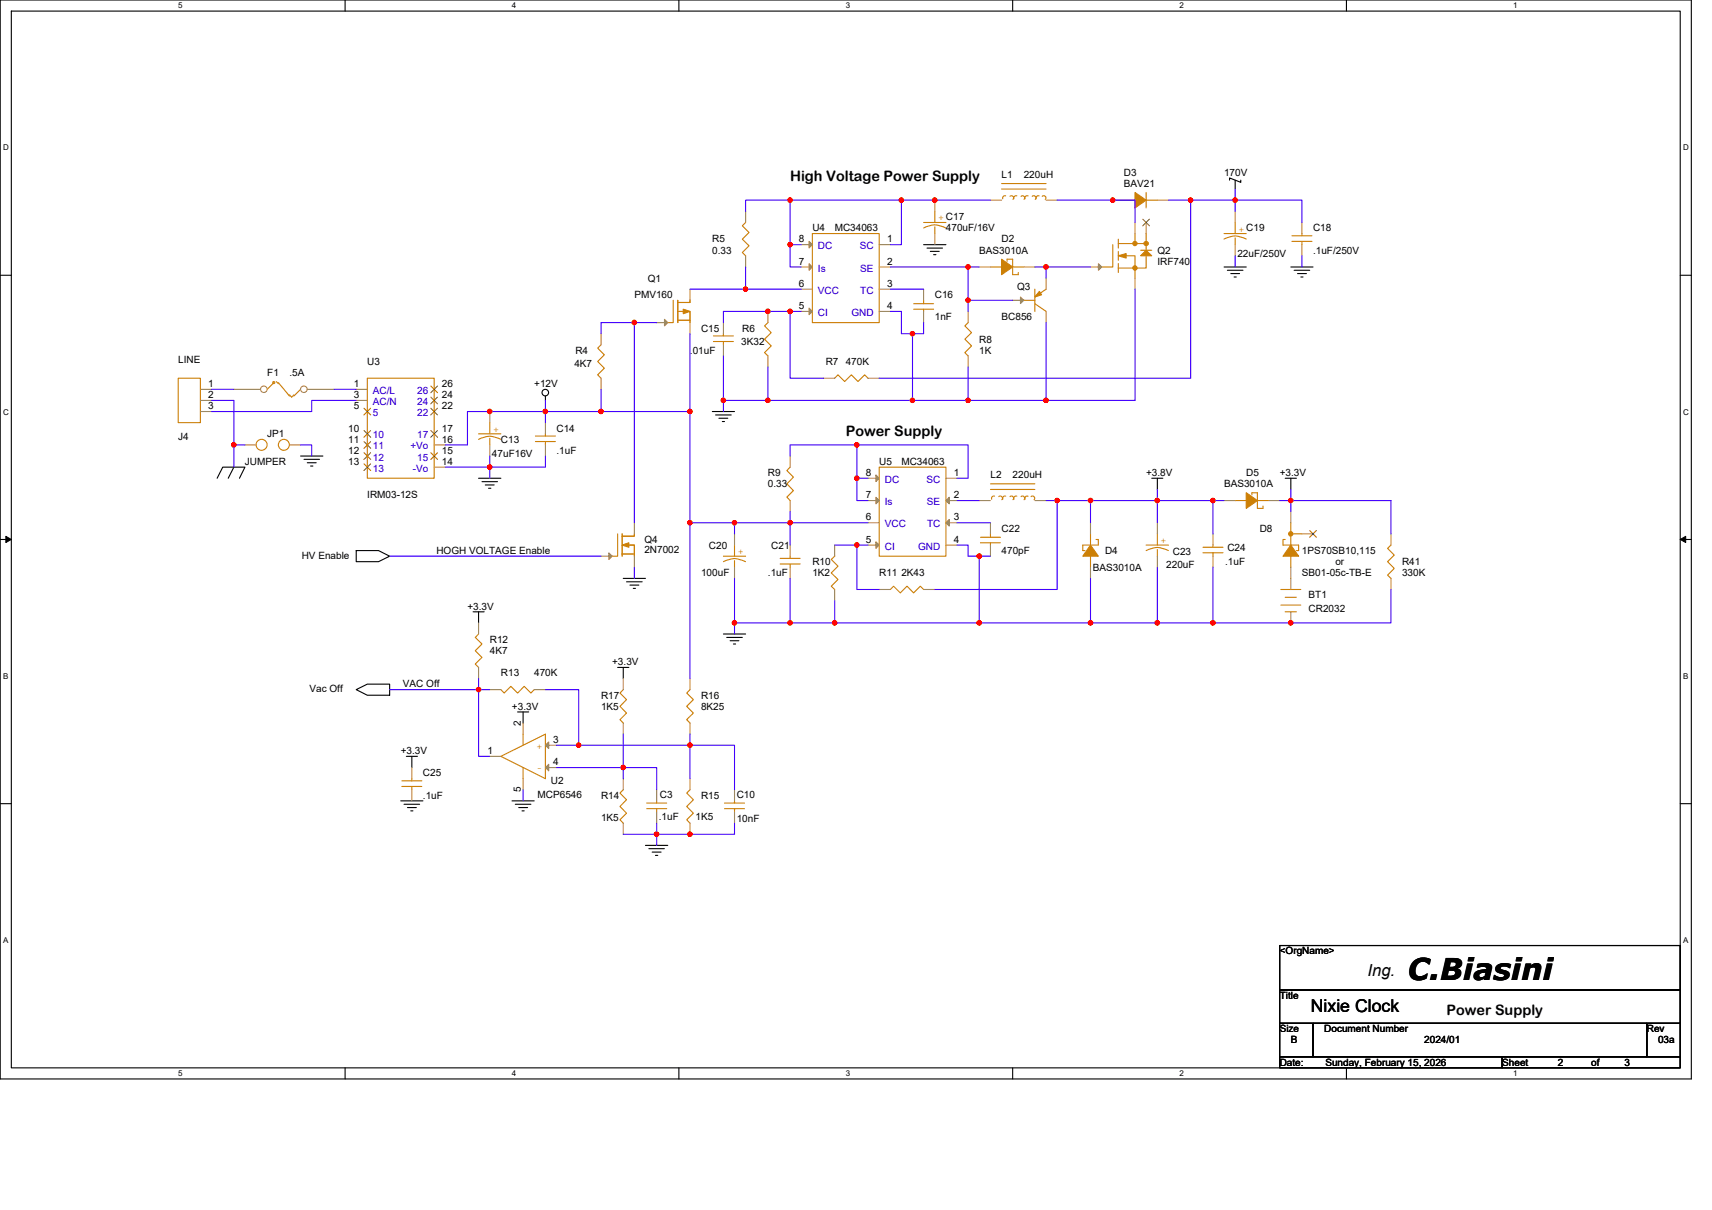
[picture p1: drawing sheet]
<svg xmlns="http://www.w3.org/2000/svg" width="297mm" height="210mm" viewBox="0 0 297 210" stroke-linecap="round" stroke-linejoin="round" font-family="sans-serif">
<path d="M0 0h293.5v187.2h-293.5zM2 1.9h289.5v183.4h-289.5z" fill="none" stroke="#000" stroke-width=".19"/>
<g fill="#fff">
<path d="M30.9 .2h.8v1.6h-.8z"/>
<path d="M30.9 185.5h.8v1.6h-.8z"/>
</g>
<path d="M59.9 0v1.9M59.9 185.3v1.9" fill="none" stroke="#000" stroke-width=".19"/>
<g fill="#fff">
<path d="M88.8 .2h.8v1.6h-.8z"/>
<path d="M88.8 185.5h.8v1.6h-.8z"/>
</g>
<path d="M117.8 0v1.9M117.8 185.3v1.9" fill="none" stroke="#000" stroke-width=".19"/>
<g fill="#fff">
<path d="M146.7 .2h.8v1.6h-.8z"/>
<path d="M146.7 185.5h.8v1.6h-.8z"/>
</g>
<path d="M175.7 0v1.9M175.7 185.3v1.9" fill="none" stroke="#000" stroke-width=".19"/>
<g fill="#fff">
<path d="M204.7 .2h.7v1.6h-.7z"/>
<path d="M204.7 185.5h.7v1.6h-.7z"/>
</g>
<path d="M233.6 0v1.9M233.6 185.3v1.9" fill="none" stroke="#000" stroke-width=".19"/>
<g fill="#fff">
<path d="M262.6 .2h.7v1.6h-.7z"/>
<path d="M262.6 185.5h.7v1.6h-.7z"/>
<path d="M.5 24.8h1v1.6h-1z"/>
<path d="M292 24.8h1v1.6h-1z"/>
<path d="M.5 70.7h1v1.5h-1z"/>
<path d="M292 70.7h1v1.5h-1z"/>
</g>
<path d="M0 47.8h2M291.5 47.8h2" fill="none" stroke="#000" stroke-width=".19"/>
<g fill="#fff">
<path d="M.5 116.5h.9v1.6h-.9z"/>
<path d="M292 116.5h.9v1.6h-.9z"/>
</g>
<path d="M0 93.6h2M291.5 93.6h2" fill="none" stroke="#000" stroke-width=".19"/>
<path d="M1 93.1l1 .5-1 .5zM291.5 93.6l1-.5v1z" fill="#000" stroke="#000" stroke-width=".17"/>
<g fill="#fff">
<path d="M.5 162.4h.9v1.5h-.9z"/>
<path d="M292 162.4h.9v1.5h-.9z"/>
</g>
<g fill="none" stroke="#000" stroke-width=".19">
<path d="M213.3 31.3v-.4l2 .7v-.3M214.3 31.3v1.5M160.2 42.5h3.9M160.8 43.1h2.7M161.4 43.6h1.6M162 44.2h.4M212.4 46.3h3.8M213 46.9h2.7M213.5 47.5h1.6M214.1 48.1h.4M224 46.3h3.8M224.5 46.9h2.7"/>
<path d="M225.1 47.5h1.6M225.7 48.1h.4M52.2 79.1h3.8M52.7 79.7h2.7M94.6 68.7v.8M123.6 71.4h3.8M124.2 72h2.7M124.7 72.6h1.6M125.3 73.2h.4M37.7 83l.9-1.9h3.9l-1 1.9M40.6 81.1l-1 1.9M53.3 80.3h1.6"/>
<path d="M53.9 80.9h.4M61.8 95.5h3.9l1.9 1-1.9 1h-3.9zM83 83h3.9M83.6 83.6h2.7M84.2 84.2h1.5M84.8 84.7h.4M199.8 83h2M200.8 83v1.9M223 83h1.9M224 83v1.9M61.8 119.7l1.9-1h3.9v1.9h-3.9zM82.1 106.2h1.9"/>
<path d="M83 106.2v1.9M107.2 115.8h1.9M108.1 100.4h3.9M108.1 115.8v2M108.7 101h2.7M109.3 101.5h1.5M109.9 102.1h.4M125.5 110h3.9M126.1 110.6h2.7M126.7 111.2h1.5M127.3 111.8h.3M0 139.5h2"/>
<path d="M69.5 139h3.9M70.1 139.6h2.7M70.5 131.3h1.9M71.5 131.3v1.9M88.8 139h3.9M89.4 139.6h2.7M89.8 123.5h1.9M90.8 123.5v2M291.5 139.5h2M70.7 140.1h1.5M71.3 140.7h.3M90 140.1h1.5"/>
<path d="M90.6 140.7h.3M112 146.7h3.9M112.6 147.3h2.7M113.2 147.9h1.5M113.7 148.4h.4M222 164.1h69.5v7.7h-69.5zM222 171.8h69.5v5.8h-69.5zM222 177.6h5.8v5.8h-5.8zM227.8 177.6h57.9v5.8h-57.9zM285.7 177.6h5.8v5.8h-5.8zM222 183.4h38.6v1.9h-38.6zM260.6 183.4h30.9v1.9h-30.9z"/>
<circle cx="94.6" cy="68.1" r=".57"/>
</g>
<g fill="none" stroke="#cc8006" stroke-width=".19">
<path d="M129.4 38.6l-.6 .6 1.2 1.1-1.2 1.2 1.2 1.2-1.2 1.1 .6 .6M195 34.7h1.9M198.9 33.4v2.7M198.9 34.7h1.9M214.3 38.6v1.9M133.2 56l-.6 .6 1.2 1.1-1.2 1.2 1.2 1.1-1.2 1.2 .6 .6M140.9 40.5h11.6v15.5h-11.6zM158.5 52.7h3.5M158.5 53.7h3.5M160.2 53.7v.3M160.2 52.1v.6M171.8 46.3h2"/>
<path d="M174.7 45.4v-.4h1v2.7h1v-.4M175.7 46.3h1.9M177.6 52.1h2M179.6 52.7l1.9 1.3M179.6 50.2v3.8M181.5 50.2l-1.9 1.3M193.1 42.5v3.8h-1.9M194 42.3h4.9v1.1M194 45.7v1.6M194 43.6v1.6M194 41.5v1.6M195 44.4h1.9v3.9"/>
<path d="M196.9 40.5v1.8M197.9 43.4h1.9M198.9 40.5v1.8M198.9 44.4v2.1h-4.9M212.4 41.5a3.6 3.6 0 0 1 3.8 0M212.4 40.5h3.8M214.3 41.3v1.2M224.2 41.9h3.4M224.2 40.9h3.4M225.9 40.5v.4M225.9 41.9v.6M47.5 66.4l-1.1 1.2"/>
<path d="M47.6 66.3h-.2v.2h.2l.1-.1M47.9 66.2l.4 .4M48.3 66.4l1.9 2.3M51 68.5l-.4 .4-.4-.4M52.2 67.6l-1.2 1.1M107.2 92.6v3.9h-1M107.9 92.6v3.9M107.9 96.1h2.2M107.9 93h2.2v-.4v.4h-2M108.1 96.1h1.8M108.9 94.6h1.2v1.9v-1.9h-.8M125.5 97.5a3.6 3.6 0 0 1 3.8 0"/>
<path d="M125.5 96.5h3.9M127.4 97.3v1.1M127.4 94.6v1.9M135.4 97.9h3.4M135.4 96.9h3.4M137.1 96.5v.4M137.1 97.9v.5M144.8 96.5l-.6 .6 1.2 1.2-1.2 1.1 1.2 1.2-1.2 1.1 .6 .6M152.5 81.1h11.6v15.4h-11.6zM223 93.6h-.4v1h2.7v.9h-.4M224 96.5v1.9M224 90.7v3.9"/>
<path d="M224 92.6h1.9M241.3 94.6l-.6 .6 1.2 1.1-1.2 1.2 1.2 1.1-1.2 1.2 .6 .6M83 110l-.5 .6 1.1 1.2-1.1 1.1 1.1 1.2-1.1 1.1 .5 .6M86.9 119.7l.6 .6 1.1-1.2 1.2 1.2 1.1-1.2 1.2 1.2 .6-.6M154.5 102.3l.5-.6 1.2 1.2 1.2-1.2 1.1 1.2 1.2-1.2 .5 .6M222.2 102.3h3.5M222.2 105h3.5M223 106.2h1.9M223 103.7h1.9M69.7 136.5h3.5M69.7 135.5h3.5M71.5 135.1v.4"/>
<path d="M71.5 136.5v.6M108.1 137.1l-.5 .5 1.1 1.2-1.1 1.2 1.1 1.1-1.1 1.2 .5 .6M119.7 137.1l-.6 .5 1.2 1.2-1.2 1.2 1.2 1.1-1.2 1.2 .6 .6M125.7 139.4h3.5M127.4 139v.4M125.7 140.3h3.5M127.4 140.3v.6"/>
<circle cx="45.4" cy="77.2" r=".96"/>
<circle cx="49.3" cy="77.2" r=".95"/>
</g>
<g fill="none" stroke="#a84" stroke-width=".19">
<path d="M129.4 36.7v1.9M193.1 34.7h1.9M196.9 38.6v1.9M198.9 38.6v1.9M200.8 34.7h1.9M214.3 36.7v1.9M225.9 38.6v1.9M129.4 44.4v1.9M133.2 54v2M139 54h1.9M139 50.2h1.9M139 46.3h1.9"/>
<path d="M139 42.5h1.9M152.5 42.5h2M152.5 46.3h2M152.5 50.2h2M152.5 54h2M160.2 54v2M160.2 50.2v1.9M169.9 46.3h1.9M175.7 52.1h1.9M177.6 46.3h2M181.5 48.3v1.9M181.5 54v2"/>
<path d="M189.2 46.3h2M196.9 48.3v1.9M214.3 42.5v1.9M225.9 42.5v1.9M42.5 77.2h1.9M50.2 77.2h2M133.2 61.8v1.9M104.3 96.5h1.9M110.1 96.5v1.9M110.1 90.7v1.9M127.4 98.4v2M127.4 92.6v2"/>
<path d="M137.1 94.6v1.9M137.1 98.4v2M144.8 94.6v1.9M150.6 94.6h1.9M150.6 90.7h1.9M150.6 86.9h1.9M150.6 83h1.9M164.1 83h1.9M164.1 86.9h1.9M164.1 90.7h1.9M164.1 94.6h1.9M224 98.4v3.9"/>
<path d="M224 88.8v1.9M225.9 92.6h1.9M241.3 92.6v2M83 115.8v2M83 108.1v1.9M85 119.7h1.9M92.7 119.7h1.9M144.8 102.3v1.9M152.5 102.3h2M160.2 102.3h2M224 106.2v1.9M241.3 100.4v1.9"/>
<path d="M71.5 133.2v1.9M71.5 137.1v1.9M108.1 135.1v2M119.7 135.1v2M127.4 137.1v1.9M108.1 142.9v1.9M119.7 142.9v1.9M127.4 140.9v2"/>
</g>
<g fill="#cc8006" stroke="#cc8006" stroke-width=".19">
<path d="M224 94.6l1.3 1.9h-2.7z" fill-rule="evenodd"/>
<path d="M196.9 33.4l2 1.3-2 1.4z" fill-rule="evenodd"/>
<path d="M198.9 43.4l.9 1h-1.9z" fill-rule="evenodd"/>
<path d="M194 44.4l1.4-.4v.8z" fill-rule="evenodd"/>
<path d="M107.9 94.6l1.2-.4v.8z" fill-rule="evenodd"/>
<path d="M180.3 50.6l.4 .6-1.1 .3z" fill-rule="evenodd"/>
<path d="M173.8 45l1.9 1.3-1.9 1.4z" fill-rule="evenodd"/>
<circle cx="223.9" cy="92.6" r=".38"/>
<circle cx="196.9" cy="42.3" r=".38"/>
<circle cx="196.9" cy="46.5" r=".38"/>
<circle cx="198.9" cy="42.3" r=".38"/>
</g>
<path d="M198.3 38l1.1 1.2M199.4 38l-1.1 1.2M227.2 92.1l1.2 1.1M228.4 92.1l-1.2 1.1" fill="none" stroke="#804000" stroke-width=".17"/>
<g fill="#a84" stroke="#a84" stroke-width=".19">
<path d="M190.6 45.8l.6 .5-.6 .6z"/>
<path d="M105.6 95.9l.6 .6-.6 .6z"/>
<path d="M140.4 53.5l.5 .5-.5 .6z"/>
<path d="M140.4 45.8l.5 .5-.5 .6z"/>
<path d="M140.4 41.9l.5 .6-.5 .5z"/>
<path d="M177.1 51.5l.5 .6-.5 .6z"/>
<path d="M164.1 86.9l.6-.6v1.1z"/>
<path d="M164.1 90.7l.6-.6v1.2z"/>
<path d="M152 94l.5 .6-.5 .6z"/>
<path d="M152 86.3l.5 .6-.5 .5z"/>
<path d="M152 82.4l.5 .6-.5 .6z"/>
</g>
<circle cx="45.8" cy="67.6" r=".57" fill="#fff" stroke="#a84" stroke-width=".19"/>
<path d="M40.6 67.6h4.6" fill="none" stroke="#a84" stroke-width=".19"/>
<circle cx="52.7" cy="67.6" r=".57" fill="#fff" stroke="#a84" stroke-width=".19"/>
<g fill="none" stroke="#a84" stroke-width=".19">
<path d="M162.2 34.7v2M171.8 34.7h2M181.5 34.7h1.9M104.3 57.9v1.9M113.9 56h2M119.7 56v1.9M119.7 50.2v1.9M125.5 56v1.9M125.5 59.8v2M162.2 40.5v2M168 54v2M34.8 67.6h1.9"/>
<path d="M34.8 69.5h1.9M34.8 71.4h1.9M53.3 67.6h4.7M61.8 67.6h1.9M61.8 69.5h1.9M63.7 71.4h.1M63.7 75.3h.1M63.7 77.2h.1M63.7 79.1h.1M75.3 79.1h.1M75.3 77.2h2M75.3 75.3h.1"/>
<path d="M75.3 71.4h.1M75.3 69.5h.1M75.3 67.6h.1M85 77.2v1.9M85 71.4v1.9M94.6 73.3v2M94.6 77.2v1.9M104.3 65.6v2M137.1 79.1v2M142.9 65.6h1.9M150.6 65.6h1.9M168 61.8v1.9"/>
<path d="M63.7 81.1h.1M75.3 81.1h2M137.1 86.9v1.9M169.9 86.9h1.9M171.8 94.6v1.9M171.8 90.7v1.9M179.6 86.9h1.9M189.2 98.4v2M189.2 90.7v1.9M200.8 96.5v1.9M200.8 90.7v1.9M210.5 92.6v2"/>
<path d="M210.5 96.5v1.9M212.4 86.9h1.9M220.1 86.9h1.9M108.1 117.8v1.9M119.7 117.8v1.9M85 131.3h1.9M90.8 125.5v1.9M90.8 135.1v2M94.6 129.3h2M94.6 133.2h2M108.1 125.5v1.9M113.9 137.1v1.9"/>
<path d="M119.7 125.5v1.9M113.9 140.9v2"/>
</g>
<g fill="none" stroke="#cc8006" stroke-width=".19">
<path d="M160.2 39.6a3.6 3.6 0 0 1 3.9 0M160.2 38.6h3.9M162.2 39.4v1.1M162.2 36.7v1.9M173.8 31.9h7.7M173.8 32.8h7.7M174.5 34h-.1a.38 .38 0 0 0-.4 .5M175.2 34.1a.36 .36 0 0 1 .5 0 .36 .36 0 0 1 0 .5M176.4 34h-.1a.39 .39 0 0 0-.4 .5M177.2 34.1a.36 .36 0 0 1 .5 0 .36 .36 0 0 1 0 .5M178.4 34h-.1a.39 .39 0 0 0-.5 .5M179.1 34.1a.37 .37 0 0 1 .5 0 .37 .37 0 0 1 0 .5"/>
<path d="M180.3 34h-.1a.38 .38 0 0 0-.4 .5M180.8 34.1a.37 .37 0 0 1 .6 0 .37 .37 0 0 1 0 .5M104.3 59.8l-.6 .6 1.2 1.2-1.2 1.1 1.2 1.2-1.2 1.1 .6 .6M116.8 52.1v3.9h-.9M117.6 54h1.2M117.6 52.1v3.9M117.6 55.6h2.1M117.8 52.5h1.9v-.4v.4h-2.1M117.8 55.6h1.7M119.7 54v2M123.8 59.3h3.5M123.8 58.3h3.5"/>
<path d="M125.5 57.9v.4M125.5 59.3v.5M168 56l-.6 .6 1.2 1.1-1.2 1.2 1.2 1.1-1.2 1.2 .6 .6M30.9 65.6h3.9v7.7h-3.9zM63.7 65.6h11.6v17.4h-11.6zM83 76.2a3.6 3.6 0 0 1 3.9 0M83 75.3h3.9M85 76.1v1.1M85 73.3v2M92.9 76.6h3.5M92.9 75.7h3.5M94.6 75.3v.4"/>
<path d="M94.6 76.6v.6M144.8 65.6l.6-.6 1.2 1.2 1.1-1.2 1.2 1.2 1.1-1.2 .6 .6M137.1 81.1l-.6 .6 1.2 1.1-1.2 1.2 1.2 1.1-1.2 1.2 .6 .6M170.1 93.2h3.5M170.1 94.2h3.5M171.8 94.2v.4M171.8 92.6v.6M171.8 84h7.8M171.8 84.9h7.8M172.6 86.1h-.1a.4 .4 0 0 0-.4 .5M173.3 86.2a.37 .37 0 0 1 .5 0 .37 .37 0 0 1 0 .5M174.5 86.1h-.1a.4 .4 0 0 0-.4 .5"/>
<path d="M175.2 86.2a.37 .37 0 0 1 .6 0 .37 .37 0 0 1-.1 .5M176.4 86.1h-.1a.38 .38 0 0 0-.3 .1 .38 .38 0 0 0-.1 .4M177.2 86.2a.37 .37 0 0 1 .5 0 .37 .37 0 0 1 0 .5M178.4 86.1h-.1a.38 .38 0 0 0-.4 .1 .38 .38 0 0 0 0 .4M178.9 86.2a.37 .37 0 0 1 .5 0 .37 .37 0 0 1 0 .5M189.2 96.5v1.9M189.2 92.6v2M190.2 93.6h.4v1h-2.7v.9h.4M198.9 94.6h3.8M198.9 95.5a3.6 3.6 0 0 1 3.8 0M200.8 95.4v1.1M200.8 92.6v2"/>
<path d="M208.7 95.9h3.5M208.7 95h3.5M210.5 94.6v.4M210.5 95.9v.6M214.3 86.9h1.9M217.2 85.9v-.4h1v2.7h.9v-.4M218.2 86.9h1.9M108.1 119.7l-.5 .6 1.1 1.1-1.1 1.2 1.1 1.1-1.1 1.2 .5 .6M119.7 119.7l-.6 .6 1.2 1.1-1.2 1.2 1.2 1.1-1.2 1.2 .6 .6M86.9 131.3l7.7-3.9v7.7zM90.8 133.2v1.9M90.8 127.4v1.9"/>
<path d="M112.2 139.4h3.5M113.9 139v.4M112.2 140.3h3.5M113.9 140.3v.6"/>
</g>
<g fill="#cc8006" stroke="#cc8006" stroke-width=".19">
<path d="M189.2 94.6l1.4 1.9h-2.7z" fill-rule="evenodd"/>
<path d="M118.6 53.7l1.1 .3-1.1 .4z" fill-rule="evenodd"/>
<path d="M216.2 85.5l2 1.4-2 1.3z" fill-rule="evenodd"/>
</g>
<g fill="none" stroke="#804000" stroke-width=".17">
<path d="M63.2 70.8l1.1 1.2M63.2 74.7l1.1 1.2M63.2 76.6l1.1 1.2M63.2 78.6l1.1 1.1M64.3 70.8l-1.2 1.2M64.3 74.7l-1.2 1.2M64.3 76.6l-1.2 1.2M64.3 78.6l-1.2 1.1M74.8 78.6l1.1 1.1M74.8 74.7l1.1 1.2M74.8 70.8l1.1 1.2M74.8 68.9l1.1 1.2"/>
<path d="M74.8 67l1.1 1.2M75.9 78.6l-1.2 1.1M75.9 74.7l-1.2 1.2M75.9 70.8l-1.2 1.2M75.9 68.9l-1.2 1.2M75.9 67l-1.2 1.2M63.2 80.5l1.1 1.2M64.3 80.5l-1.2 1.2"/>
</g>
<g fill="#a84" stroke="#a84" stroke-width=".19">
<path d="M115.3 55.4l.6 .6-.6 .6z"/>
<path d="M94.6 129.3l.6-.5v1.1z"/>
<path d="M94.6 133.2l.6-.6v1.2z"/>
</g>
<g fill="none" stroke="#4200ff" stroke-width=".19">
<path d="M137.1 34.7h-7.7v2M156.4 34.7h15.4M156.4 34.7v7.8h-1.9M156.4 34.7h-19.3v11.6h1.9M183.4 34.7h13.5v3.9M202.7 34.7h3.9M206.6 34.7h19.3v3.9M206.6 34.7v30.9h-54.1M214.3 32.8v3.9M110.1 56h-5.8v1.9M110.1 56v34.7M110.1 56h3.8"/>
<path d="M119.7 50.2h19.3M119.7 57.9v13.5M129.4 46.3v3.9M137.1 54v11.6h5.8M137.1 42.5h1.9M139 54h-13.5v2M154.5 50.2h5.7M154.5 46.3h13.5M154.5 54h1.9v3.9h1.9M158.3 57.9v11.6M160.2 56v1.9h-1.9M169.9 46.3h-1.9v5.8"/>
<path d="M175.7 52.1h-7.7v1.9M179.6 46.3h1.9M181.5 46.3v2M181.5 46.3h7.7M181.5 56v13.5M196.9 50.2v19.3h-15.4M214.3 44.4v1.9M225.9 44.4v1.9M36.7 67.6h3.9M36.7 69.5h3.9v7.7h1.9M40.6 77.2v3.9M52.2 77.2h1.9v1.9"/>
<path d="M58 67.6h3.8M61.8 69.5h-7.7v1.9h-17.4M85 79.1v2h-7.7M94.6 79.1v2h-9.6v1.9M94.6 69.5v3.8M104.3 67.6v3.8M104.3 71.4h15.4M104.3 71.4h-23.2v5.8h-3.8M119.7 71.4v19.3M125.5 69.5v1.9M125.5 61.8v7.7M125.5 69.5h7.7"/>
<path d="M133.2 63.7v5.8M133.2 69.5h25.1M137.1 79.1v-1.9h11.6v5.8M148.7 77.2h19.3v5.8h-2M158.3 69.5h9.7M168 69.5h13.5M168 63.7v5.8M67.6 96.5h36.7M110.1 98.4v2M119.7 90.7v27.1M119.7 90.7h7.7M137.1 90.7h-9.7v1.9"/>
<path d="M137.1 90.7h13.5M137.1 90.7v3.9M137.1 88.8v1.9M144.8 94.6h3.9v7.7h3.8M148.7 83v3.9h1.9M148.7 83h1.9M148.7 94.6h1.9M166 90.7h5.8M166 86.9h3.9M166 94.6h2v1.9h1.9M171.8 96.5h-1.9v11.6M181.5 86.9h1.9"/>
<path d="M183.4 86.9h5.8M183.4 86.9v15.4h-21.2M189.2 86.9h21.3M189.2 86.9v3.8M200.8 98.4v9.7M200.8 84.9v5.8M210.5 86.9v5.7M210.5 98.4v9.7M210.5 86.9h1.9M224 84.9v2h-2M224 88.8v-1.9h17.3v5.7M83 117.8v1.9h-15.4"/>
<path d="M85 119.7h-2v11.6h2M94.6 119.7h5.8v9.6h-3.8M127.4 100.4v7.7M137.1 100.4v7.7M137.1 108.1h-9.7v1.9M144.8 104.2v3.9h-7.7M144.8 108.1h25.1M169.9 108.1h30.9M189.2 100.4v7.7M241.3 102.3v5.8h-40.5M90.8 137.1v1.9M100.4 129.3h19.3v5.8"/>
<path d="M108.1 127.4v5.8h-11.5M108.1 135.1v-1.9h5.8v3.9M119.7 127.4v1.9h7.7v7.8M113.9 142.9v3.8M127.4 142.9v1.9h-19.3"/>
</g>
<g fill="#f00" stroke="#f00" stroke-width=".19">
<circle cx="137.1" cy="90.7" r=".38"/>
<circle cx="127.4" cy="90.7" r=".38"/>
<circle cx="119.7" cy="90.7" r=".38"/>
<circle cx="119.7" cy="71.4" r=".38"/>
<circle cx="104.3" cy="71.4" r=".38"/>
<circle cx="94.6" cy="71.4" r=".38"/>
<circle cx="85" cy="71.4" r=".38"/>
<circle cx="210.4" cy="86.9" r=".38"/>
<circle cx="200.8" cy="86.9" r=".38"/>
<circle cx="183.4" cy="86.9" r=".38"/>
<circle cx="189.2" cy="86.9" r=".38"/>
<circle cx="206.6" cy="34.7" r=".38"/>
<circle cx="214.3" cy="34.7" r=".38"/>
<circle cx="200.8" cy="108.1" r=".38"/>
<circle cx="210.4" cy="108.1" r=".38"/>
<circle cx="223.9" cy="108.1" r=".38"/>
<circle cx="181.5" cy="69.5" r=".38"/>
<circle cx="168" cy="69.5" r=".38"/>
<circle cx="125.5" cy="69.5" r=".38"/>
<circle cx="133.2" cy="69.5" r=".38"/>
<circle cx="158.3" cy="69.5" r=".38"/>
<circle cx="158.3" cy="57.9" r=".38"/>
<circle cx="127.4" cy="108.1" r=".38"/>
<circle cx="137.1" cy="108.1" r=".38"/>
<circle cx="189.2" cy="108.1" r=".38"/>
<circle cx="169.9" cy="108.1" r=".38"/>
<circle cx="144.8" cy="108.1" r=".38"/>
<circle cx="169.9" cy="96.5" r=".38"/>
<circle cx="119.7" cy="144.8" r=".38"/>
<circle cx="113.9" cy="144.8" r=".38"/>
<circle cx="40.6" cy="77.2" r=".38"/>
<circle cx="85" cy="81.1" r=".38"/>
<circle cx="137.1" cy="34.7" r=".38"/>
<circle cx="156.4" cy="34.7" r=".38"/>
<circle cx="162.2" cy="34.7" r=".38"/>
<circle cx="137.1" cy="42.4" r=".38"/>
<circle cx="193.1" cy="34.7" r=".38"/>
<circle cx="129.4" cy="50.2" r=".38"/>
<circle cx="168" cy="46.3" r=".38"/>
<circle cx="168" cy="52.1" r=".38"/>
<circle cx="181.5" cy="46.3" r=".38"/>
<circle cx="133.2" cy="54" r=".38"/>
<circle cx="137.1" cy="54" r=".38"/>
<circle cx="110" cy="56" r=".38"/>
<circle cx="148.7" cy="83" r=".38"/>
<circle cx="148.7" cy="77.2" r=".38"/>
<circle cx="148.7" cy="94.6" r=".38"/>
<circle cx="108.1" cy="133.2" r=".38"/>
<circle cx="119.7" cy="129.3" r=".38"/>
<circle cx="100.4" cy="129.3" r=".38"/>
<circle cx="83" cy="119.7" r=".38"/>
<circle cx="223.9" cy="86.9" r=".38"/>
</g>
<text font-size="5.2" x="244.2" y="170.1">C.Biasini</text>
<text font-size="3.1" x="227.4" y="175.7">Nixie Clock</text>
<text font-size="2.9" x="237.3" y="169.3">Ing.</text>
<g font-size="2.5">
<text x="137.1" y="31.3">High Voltage Power Supply</text>
<text x="146.7" y="75.7">Power Supply</text>
<text x="251" y="176.1">Power Supply</text>
</g>
<g font-size="1.7">
<text x="173.8" y="30.9">L1</text>
<text x="177.6" y="30.9">220uH</text>
<text x="195" y="30.5">D3</text>
<text x="195" y="32.4">BAV21</text>
<text x="212.4" y="30.5">170V</text>
<text x="140.9" y="40.2">U4</text>
<text x="144.8" y="40.2">MC34063</text>
<text x="164.1" y="40.2">470uF/16V</text>
<text x="227.8" y="40.2">C18</text>
<text x="123.6" y="42.1">R5</text>
<text x="123.6" y="44">0.33</text>
<text x="138.6" y="45.9">7</text>
<text x="138.6" y="42.1">8</text>
<text x="153.9" y="45.9">2</text>
<text x="153.9" y="42.1">1</text>
<text x="169.9" y="44">BAS3010A</text>
<text x="173.8" y="42.1">D2</text>
<text x="200.8" y="44">Q2</text>
<text x="200.8" y="45.9">IRF740</text>
<text x="214.7" y="44.6">22uF/250V</text>
<text x="227.8" y="44">.1uF/250V</text>
<text x="110.1" y="51.7">PMV160</text>
<text x="112.4" y="49">Q1</text>
<text x="138.6" y="53.6">5</text>
<text x="138.6" y="49.8">6</text>
<text x="153.9" y="49.8">3</text>
<text x="153.9" y="53.6">4</text>
<text x="162.2" y="51.7">C16</text>
<text x="176.5" y="50.4">Q3</text>
<text x="121.6" y="57.5">C15</text>
<text x="128.6" y="59.8">3K32</text>
<text x="128.8" y="57.5">R6</text>
<text x="162.2" y="55.6">1nF</text>
<text x="169.9" y="59.5">R8</text>
<text x="173.8" y="55.6">BC856</text>
<text x="30.9" y="62.9">LINE</text>
<text x="46.4" y="65.2">F1</text>
<text x="50.2" y="65.2">.5A</text>
<text x="63.7" y="63.3">U3</text>
<text x="99.6" y="63.7">4K7</text>
<text x="99.8" y="61.4">R4</text>
<text x="119.7" y="61.4">.01uF</text>
<text x="143.3" y="63.3">R7</text>
<text x="146.7" y="63.3">470K</text>
<text x="169.9" y="61.4">1K</text>
<text x="36.1" y="67.2">1</text>
<text x="36.1" y="69.1">2</text>
<text x="36.1" y="71">3</text>
<text x="61.4" y="67.2">1</text>
<text x="61.4" y="69.1">3</text>
<text x="61.4" y="71">5</text>
<text x="76.7" y="71">22</text>
<text x="76.7" y="69.1">24</text>
<text x="76.7" y="67.2">26</text>
<text x="92.7" y="67.2">+12V</text>
<text x="30.9" y="76.4">J4</text>
<text x="46.4" y="75.9">JP1</text>
<text x="60.4" y="74.9">10</text>
<text x="60.4" y="76.8">11</text>
<text x="76.7" y="76.8">16</text>
<text x="76.7" y="74.9">17</text>
<text x="86.9" y="76.8">C13</text>
<text x="96.6" y="74.9">C14</text>
<text x="42.5" y="80.7">JUMPER</text>
<text x="60.4" y="78.7">12</text>
<text x="60.4" y="80.7">13</text>
<text x="76.7" y="80.7">14</text>
<text x="76.7" y="78.7">15</text>
<text x="85.4" y="79.3">47uF16V</text>
<text x="96.6" y="78.8">.1uF</text>
<text x="133.2" y="82.6">R9</text>
<text x="150.2" y="82.6">8</text>
<text x="152.5" y="80.7">U5</text>
<text x="156.4" y="80.7">MC34063</text>
<text x="165.5" y="82.6">1</text>
<text x="171.8" y="83">L2</text>
<text x="175.7" y="83">220uH</text>
<text x="198.9" y="82.6">+3.8V</text>
<text x="216.2" y="82.6">D5</text>
<text x="222" y="82.6">+3.3V</text>
<text x="63.7" y="86.5">IRM03-12S</text>
<text x="133.2" y="84.5">0.33</text>
<text x="150.2" y="86.5">7</text>
<text x="165.5" y="86.5">2</text>
<text x="212.4" y="84.5">BAS3010A</text>
<text x="111.8" y="94.2">Q4</text>
<text x="111.8" y="95.9">2N7002</text>
<text x="123" y="95.4">C20</text>
<text x="133.8" y="95.4">C21</text>
<text x="150.2" y="94.2">5</text>
<text x="150.2" y="90.3">6</text>
<text x="165.5" y="90.3">3</text>
<text x="165.5" y="94.2">4</text>
<text x="173.8" y="92.3">C22</text>
<text x="213" y="95.5">C24</text>
<text x="218.6" y="92.3">D8</text>
<text x="52.3" y="97.1">HV Enable</text>
<text x="75.7" y="96.1">HOGH VOLTAGE Enable</text>
<text x="121.6" y="100">100uF</text>
<text x="133.2" y="100">.1uF</text>
<text x="140.9" y="98.1">R10</text>
<text x="140.9" y="100">1K2</text>
<text x="152.5" y="100">R11 2K43</text>
<text x="173.8" y="96.1">470pF</text>
<text x="189.6" y="99">BAS3010A</text>
<text x="191.7" y="96.1">D4</text>
<text x="202.4" y="98.6">220uF</text>
<text x="203.5" y="96.3">C23</text>
<text x="212.6" y="98.1">.1uF</text>
<text x="225.9" y="96.1">1PS70SB10,115</text>
<text x="225.9" y="100">SB01-05c-TB-E</text>
<text x="231.7" y="98.1">or</text>
<text x="243.3" y="98.1">R41</text>
<text x="243.3" y="100">330K</text>
<text x="81.1" y="105.8">+3.3V</text>
<text x="227.1" y="103.8">BT1</text>
<text x="227.1" y="106.2">CR2032</text>
<text x="85" y="111.6">R12</text>
<text x="85" y="113.5">4K7</text>
<text x="69.9" y="119.3">VAC Off</text>
<text x="86.9" y="117.4">R13</text>
<text x="92.7" y="117.4">470K</text>
<text x="106.2" y="115.4">+3.3V</text>
<text x="53.7" y="120.1">Vac Off</text>
<text x="88.8" y="123.1">+3.3V</text>
<text x="104.3" y="121.2">R17</text>
<text x="104.3" y="123.1">1K5</text>
<text x="121.6" y="121.2">R16</text>
<text x="121.6" y="123.1">8K25</text>
<text x="69.5" y="130.9">+3.3V</text>
<text x="84.6" y="130.9">1</text>
<text x="90.4" y="126" transform="rotate(-90 90.4 126)">2</text>
<text x="96" y="128.9">3</text>
<text x="73.4" y="134.7">C25</text>
<text x="90.4" y="137.5" transform="rotate(-90 90.4 137.5)">5</text>
<text x="95.6" y="136.1">U2</text>
<text x="96" y="132.8">4</text>
<text x="73.4" y="138.6">.1uF</text>
<text x="93.3" y="138.4">MCP6546</text>
<text x="104.3" y="138.6">R14</text>
<text x="104.3" y="142.5">1K5</text>
<text x="114.3" y="142.3">.1uF</text>
<text x="114.5" y="138.4">C3</text>
<text x="120.7" y="142.3">1K5</text>
<text x="121.6" y="138.6">R15</text>
<text x="127.8" y="138.4">C10</text>
<text x="127.8" y="142.7">10nF</text>
<text x="222" y="165.6">&lt;OrgName&gt;</text>
<text x="222" y="173.4">Title</text>
<text x="222" y="179.1">Size</text>
<text x="229.8" y="179.1">Document Number</text>
<text x="285.7" y="179.1">Rev</text>
<text x="222" y="184.9">Date:</text>
<text x="224" y="181.1">B</text>
<text x="230" y="184.9">Sunday, February 15, 2026</text>
<text x="247.1" y="181.1">2024/01</text>
<text x="260.6" y="184.9">Sheet</text>
<text x="270.3" y="184.9">2</text>
<text x="276.1" y="184.9">of</text>
<text x="281.9" y="184.9">3</text>
<text x="287.7" y="181.1">03a</text>
</g>
<g font-size="1.7" fill="#cc8006">
<text x="162.8" y="38.2">+ C17</text>
<text x="214.9" y="40.2">+ C19</text>
<text x="85.6" y="74.9">+</text>
<text x="201.4" y="94.2">+</text>
<text x="128" y="96.2">+</text>
<text x="93.1" y="129.9">+</text>
<text x="93.1" y="133.8">-</text>
</g>
<g font-size="1.7" fill="#00c">
<text x="141.9" y="47.1">Is</text>
<text x="141.9" y="43.2">DC</text>
<text x="149.2" y="43.2">SC</text>
<text x="149.2" y="47.1">SE</text>
<text x="141.9" y="51">VCC</text>
<text x="149.3" y="51">TC</text>
<text x="141.9" y="54.8">CI</text>
<text x="147.7" y="54.8">GND</text>
<text x="64.7" y="68.3">AC/L</text>
<text x="64.7" y="70.3">AC/N</text>
<text x="72.4" y="70.3">24</text>
<text x="72.4" y="68.3">26</text>
<text x="64.7" y="72.2">5</text>
<text x="64.7" y="76.1">10</text>
<text x="64.7" y="78">11</text>
<text x="71.2" y="78">+Vo</text>
<text x="72.4" y="76.1">17</text>
<text x="72.4" y="72.2">22</text>
<text x="64.7" y="79.9">12</text>
<text x="64.7" y="81.9">13</text>
<text x="71.6" y="81.9">-Vo</text>
<text x="72.4" y="79.9">15</text>
<text x="153.5" y="83.8">DC</text>
<text x="160.7" y="83.8">SC</text>
<text x="153.5" y="87.7">Is</text>
<text x="160.8" y="87.7">SE</text>
<text x="153.5" y="95.4">CI</text>
<text x="153.5" y="91.5">VCC</text>
<text x="159.3" y="95.4">GND</text>
<text x="160.8" y="91.5">TC</text>
</g>
<g font-size="1.4">
<text x="30.9" y="1.5">5</text>
<text x="88.8" y="1.5">4</text>
<text x="146.7" y="1.5">3</text>
<text x="204.7" y="1.5">2</text>
<text x="262.6" y="1.5">1</text>
<text x=".5" y="26.1">D</text>
<text x="292" y="26.1">D</text>
<text x=".5" y="71.9">C</text>
<text x="292" y="71.9">C</text>
<text x=".5" y="117.8">B</text>
<text x="292" y="117.8">B</text>
<text x=".5" y="163.6">A</text>
<text x="292" y="163.6">A</text>
<text x="30.9" y="186.8">5</text>
<text x="88.8" y="186.8">4</text>
<text x="146.7" y="186.8">3</text>
<text x="204.7" y="186.8">2</text>
<text x="262.6" y="186.8">1</text>
</g>
</svg>
